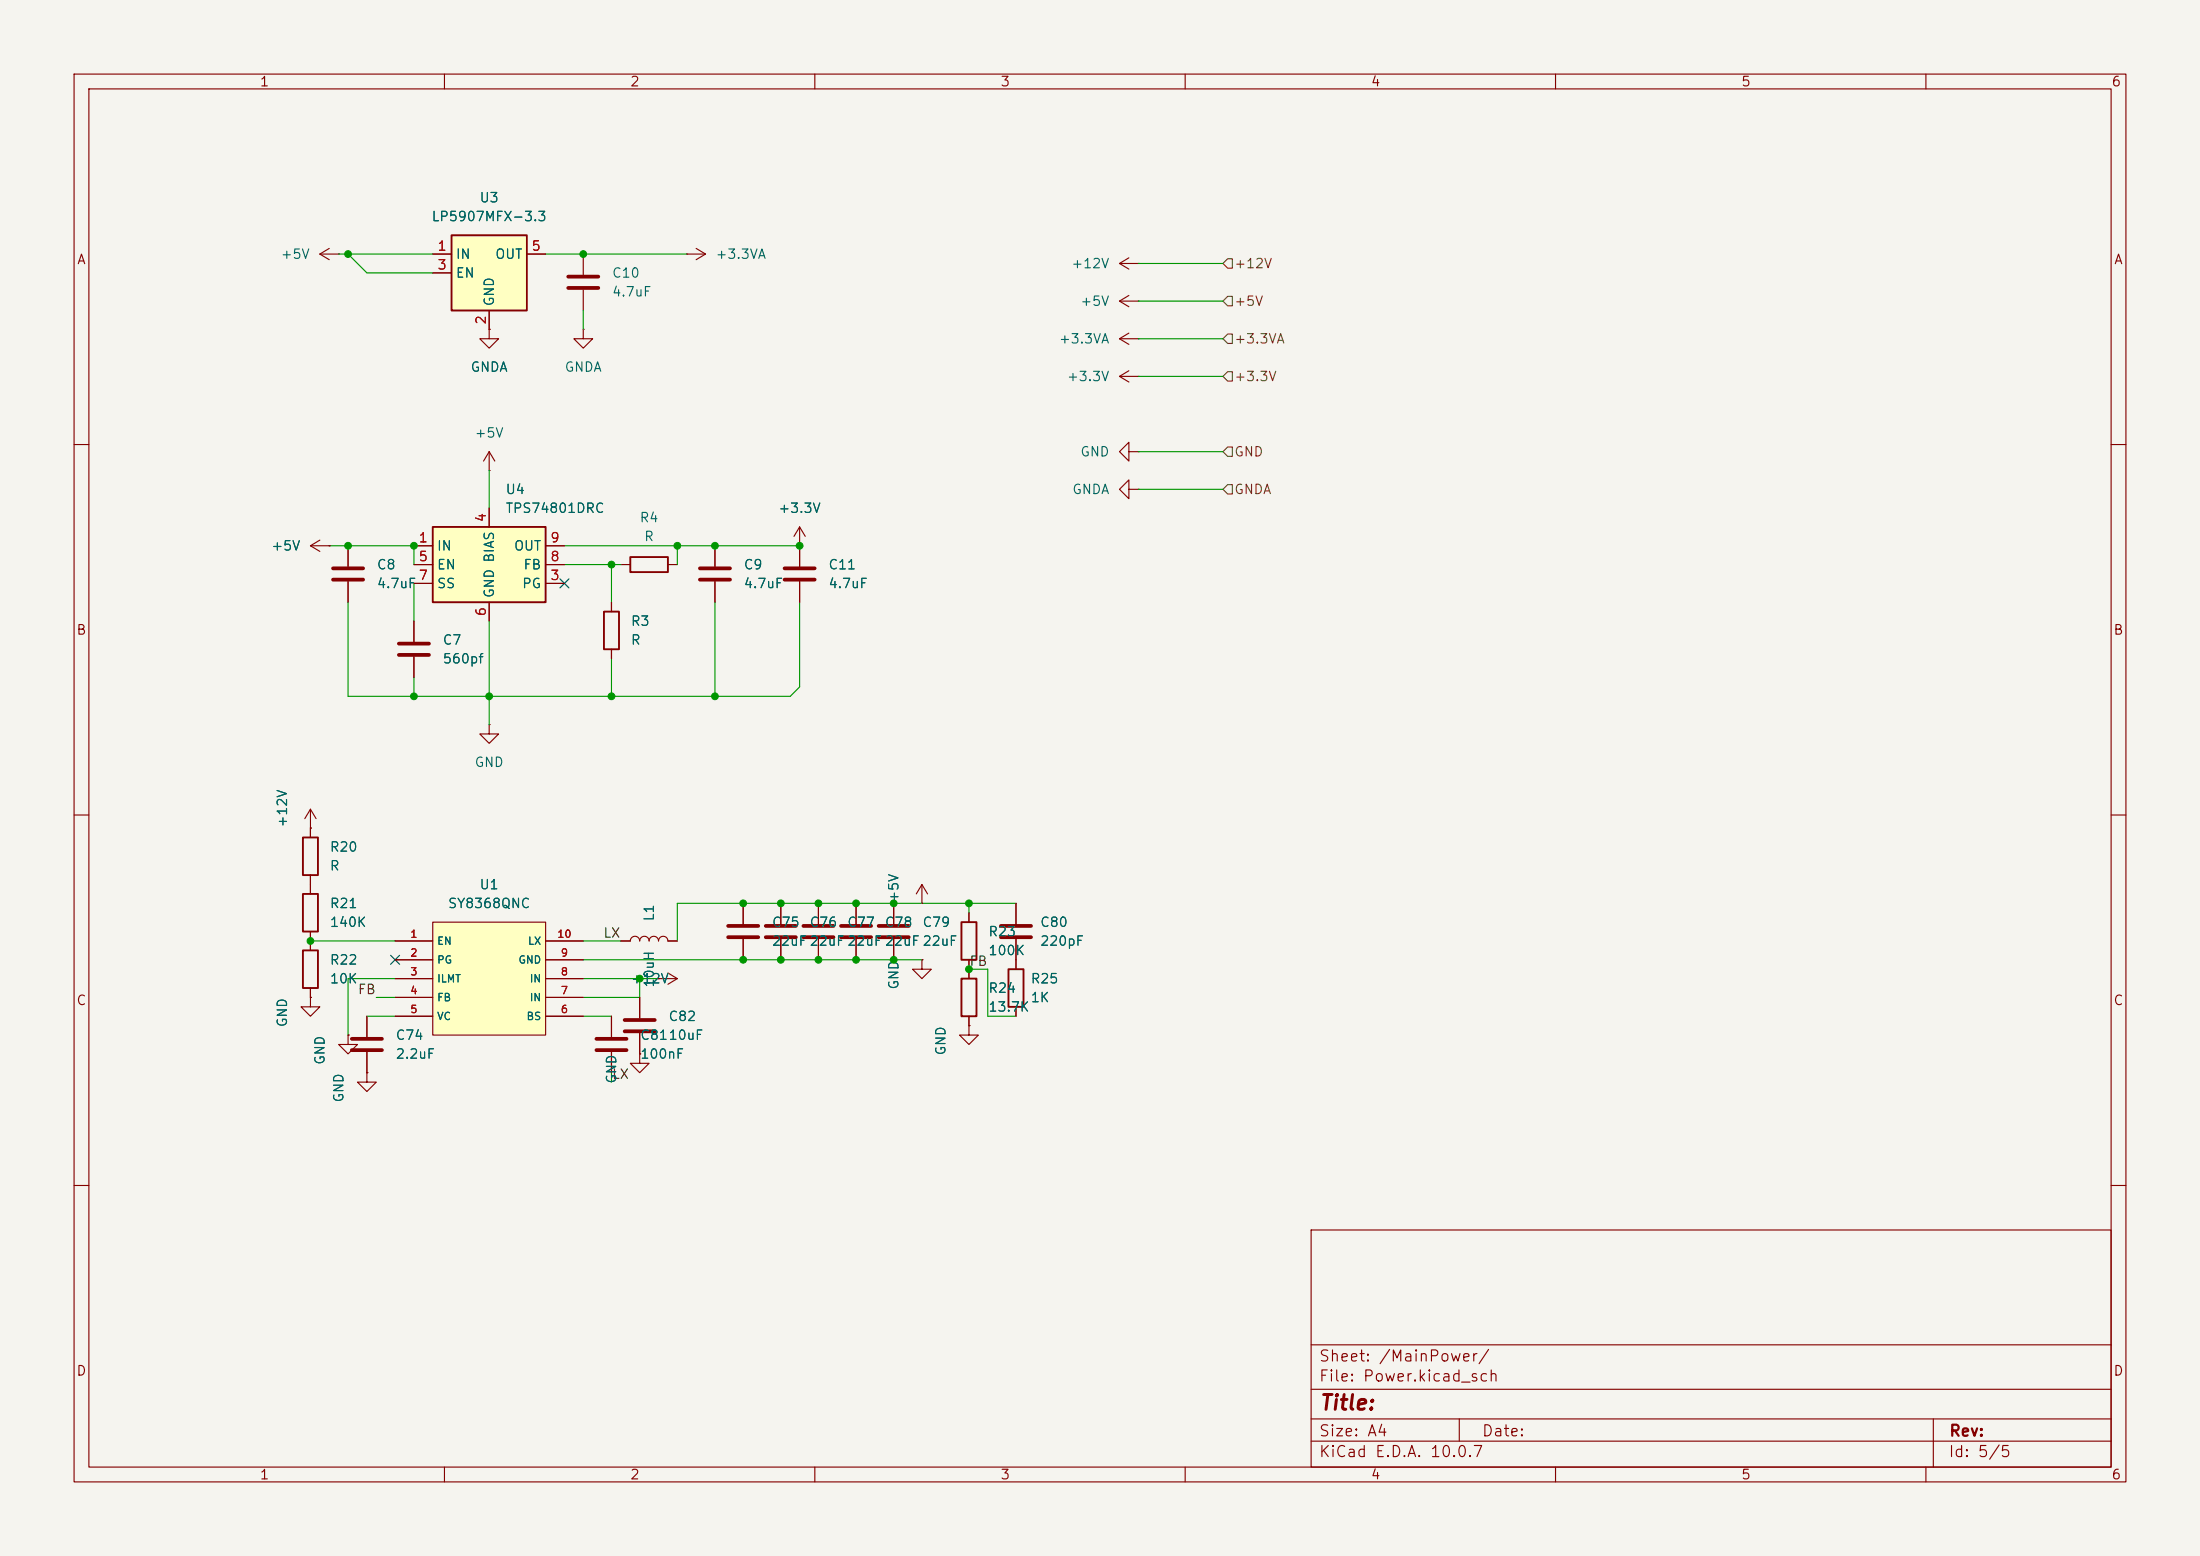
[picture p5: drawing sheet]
<svg xmlns="http://www.w3.org/2000/svg" width="297mm" height="210mm" viewBox="0 0 297 210" stroke-linecap="round" stroke-linejoin="round" font-family="sans-serif">
<path d="M0 0h297v210h-297z" fill="#f5f4ef" stroke="#f5f4ef" stroke-width=".14"/>
<g fill="none" stroke="#840000" stroke-width=".15">
<path d="M10 10h277v190h-277zM12 12h273v186h-273zM60 10v2M110 10v2M160 10v2M210 10v2M260 10v2M78.7 34.3v2.8M78.7 39.1v2.8M10 60h2M66 63.5h.1M66 61l-.7 1.2"/>
<path d="M66 61l.8 1.2M66 61v2.5M285 60h2M10 110h2M285 110h2M49.5 137.2v2.8M130.8 123.2v1.3M130.8 129.5v1.3M49.5 142v2.8M10 160h2M177 166h108v32h-108zM285 160h2"/>
<path d="M60 198v2M110 198v2M160 198v2M177 194.5h108M177 191.5h108M177 187.5h108M177 181.5h108M197 191.5v3M210 198v2M260 198v2M261 191.5v6.5"/>
</g>
<path d="M76.7 38.9h4.1M76.7 37.3h4.1M47.5 140.2h4.1M47.5 141.7h4.1" fill="none" stroke="#840000" stroke-width=".51"/>
<path d="M129.8 124.5h2v5h-2z" fill="none" stroke="#840000" stroke-width=".25"/>
<path d="M58.4 71.1h15.3v10.2h-15.3z" fill="#ffffc2"/>
<path d="M58.4 71.1h15.3v10.2h-15.3z" fill="none" stroke="#840000" stroke-width=".25"/>
<g fill="none" stroke="#840000" stroke-width=".15">
<path d="M43.2 34.3l1.2 .8M43.2 34.3h2.5M44.4 33.5l-1.2 .8M45.7 34.3h.1M66 44.5v1.2h1.3l-1.3 1.3-1.2-1.3h1.2M66 44.5h.1M151.1 50.8l1.3 .8M151.1 50.8h2.6M152.4 50l-1.3 .8M153.7 50.8h.1M55.9 73.7h2.5M55.9 78.7h2.5"/>
<path d="M55.9 76.2h2.5M66 68.6v2.5M73.7 73.7h2.5M73.7 78.7h2.5M73.7 76.2h2.5M152.4 66v-1.2l-1.3 1.2 1.3 1.3v-1.3h1.3M152.4 61v-1.3l-1.3 1.3 1.3 1.2v-1.2h1.3M153.7 66h.1M153.7 61h.1M55.9 83.8v2.8M55.9 88.6v2.8M66 81.3v2.5"/>
</g>
<path d="M53.8 86.9h4.1M53.8 88.4h4.1" fill="none" stroke="#840000" stroke-width=".51"/>
<path d="M61 31.8h10.1v10.1h-10.1z" fill="#ffffc2"/>
<path d="M61 31.8h10.1v10.1h-10.1zM85.1 75.2h5.1v2h-5.1zM81.5 82.6h2.1v5h-2.1zM40.9 113h2v5.1h-2zM40.9 128.3h2v5.1h-2zM40.9 120.7h2v5h-2zM129.8 132.1h2v5.1h-2zM136.1 130.8h2.1v5.1h-2.1z" fill="none" stroke="#840000" stroke-width=".25"/>
<g fill="none" stroke="#840000" stroke-width=".15">
<path d="M58.4 34.3h2.6M58.4 36.8h2.6M71.1 34.3h2.6M92.7 34.3h.1M92.7 34.3h2.5M94 33.5l1.2 .8M95.2 34.3l-1.2 .8M151.1 35.6l1.3 .7M151.1 35.6h2.6M152.4 34.8l-1.3 .8M152.4 39.9l-1.3 .7M153.7 35.6h.1"/>
<path d="M66 41.9v2.6M78.7 44.5v1.2h1.3l-1.3 1.3-1.2-1.3h1.2M78.7 44.5h.1M151.1 45.7l1.3 .8M151.1 45.7h2.6M151.1 40.6l1.3 .8M151.1 40.6h2.6M152.4 45l-1.3 .7M153.7 45.7h.1M153.7 40.6h.1M41.9 73.7l1.3 .7M41.9 73.7h2.5"/>
<path d="M43.2 72.9l-1.3 .8M44.4 73.7h.1M47 73.7v2.8M47 78.5v2.8M83.8 76.2h1.3M90.2 76.2h1.2M96.5 73.7v2.8M96.5 78.5v2.8M107.9 73.7h.1M107.9 71.1l-.7 1.3M107.9 71.1l.8 1.3M107.9 71.1v5.4"/>
<path d="M107.9 78.5v2.8M66 97.8v1.3h1.3l-1.3 1.2-1.2-1.2h1.2M66 97.8h.1M82.5 81.3v1.3M82.5 87.6v1.3M41.9 111.8h.1M41.9 109.2v3.8M41.9 118.1v2.6M41.9 109.2l-.8 1.3M41.9 109.2l.8 1.3M124.5 119.4l-.8 1.3M124.5 119.4l.7 1.3"/>
<path d="M124.5 119.4v2.5M41.9 134.6v1.3h1.3l-1.3 1.3-1.3-1.3h1.3M41.9 134.6h.1M41.9 125.7v2.6M41.9 133.4v1.2M47 139.7v1.3h1.3l-1.3 1.2-1.3-1.2h1.3M47 139.7h.1M82.5 137.2v2.8M83.8 127h1.3a.64 .64 0 0 1 .6-.6 .64 .64 0 0 1 .7 .6 .64 .64 0 0 1 .6-.6 .64 .64 0 0 1 .6 .6 .64 .64 0 0 1 .7-.6 .64 .64 0 0 1 .6 .6 .64 .64 0 0 1 .6-.6 .64 .64 0 0 1 .7 .6h1.2M86.4 134.6v2.8M86.4 139.4v2.8M88.9 132.1h.1"/>
<path d="M88.9 132.1h2.5M90.2 131.3l1.2 .8M91.4 132.1l-1.2 .7M100.3 121.9v2.8M100.3 126.7v2.8M105.4 121.9v2.8M105.4 126.7v2.8M110.5 121.9v2.8M110.5 126.7v2.8M115.6 121.9v2.8M115.6 126.7v2.8M120.6 121.9v2.8"/>
<path d="M120.6 126.7v2.8M124.5 121.9h.1M124.5 129.5v1.3h1.2l-1.2 1.3-1.3-1.3h1.3M124.5 129.5h.1M130.8 138.4v1.3h1.3l-1.3 1.3-1.3-1.3h1.3M130.8 138.4h.1M130.8 130.8v1.3M130.8 137.2v1.2M137.2 121.9v2.8M137.2 126.7v4.1M137.2 135.9v1.3M49.5 144.8v1.3h1.3l-1.3 1.2-1.2-1.2h1.2"/>
<path d="M49.5 144.8h.1M82.5 142v2.8M86.4 142.2v1.3h1.2l-1.2 1.3-1.3-1.3h1.3M86.4 142.2h.1"/>
</g>
<g fill="none" stroke="#840000" stroke-width=".51">
<path d="M45 78.2h4M45 76.7h4M94.5 78.2h4.1M94.5 76.7h4.1M105.9 78.2h4.1M105.9 76.7h4.1M84.3 137.7h4.1M84.3 139.2h4.1M98.3 125h4.1M98.3 126.5h4.1M103.4 125h4M103.4 126.5h4"/>
<path d="M108.5 125h4M108.5 126.5h4M113.5 125h4.1M113.5 126.5h4.1M118.6 125h4.1M118.6 126.5h4.1M135.1 125h4.1M135.1 126.5h4.1M80.5 140.2h4.1M80.5 141.7h4.1"/>
</g>
<path d="M58.4 124.5h15.3v15.2h-15.3z" fill="#ffffc2"/>
<g fill="none" stroke="#840000" stroke-width=".15">
<path d="M58.4 34.3h2.6M58.4 36.8h2.6M71.1 34.3h2.6M66 44.5h.1M66 41.9v2.6M44.4 73.7h.1M47 73.7v2.8M47 78.5v2.8M55.9 73.7h2.5M55.9 78.7h2.5M55.9 76.2h2.5M66 68.6v2.5"/>
<path d="M73.7 73.7h2.5M73.7 78.7h2.5M73.7 76.2h2.5M96.5 73.7v2.8M96.5 78.5v2.8M107.9 73.7h.1M107.9 73.7v2.8M107.9 78.5v2.8M55.9 83.8v2.8M55.9 88.6v2.8M66 81.3v2.5M82.5 81.3v1.3"/>
<path d="M82.5 87.6v1.3M41.9 111.8h.1M41.9 111.8v1.2M41.9 118.1v2.6M41.9 134.6h.1M41.9 125.7v2.6M41.9 133.4v1.2M47 139.7h.1M49.5 137.2v2.8M53.3 127h5.1M53.3 129.5h5.1M53.3 132.1h5.1"/>
<path d="M53.3 134.6h5.1M53.3 137.2h5.1M58.4 124.5h15.3v15.2h-15.3zM73.7 127h5M73.7 129.5h5M73.7 132.1h5M73.7 134.6h5M73.7 137.2h5M82.5 137.2v2.8M83.8 127h1.3M86.4 134.6v2.8M86.4 139.4v2.8"/>
<path d="M88.9 132.1h.1M90.2 127h1.2M100.3 121.9v2.8M100.3 126.7v2.8M105.4 121.9v2.8M105.4 126.7v2.8M110.5 121.9v2.8M110.5 126.7v2.8M115.6 121.9v2.8M115.6 126.7v2.8M120.6 121.9v2.8M120.6 126.7v2.8"/>
<path d="M124.5 121.9h.1M124.5 129.5h.1M130.8 138.4h.1M130.8 123.2v1.3M130.8 129.5v2.6M130.8 137.2v1.2M137.2 121.9v2.8M137.2 126.7v4.1M137.2 135.9v1.3M49.5 144.8h.1M49.5 142v2.8M82.5 142v2.8"/>
<path d="M86.4 142.2h.1"/>
</g>
<path d="M165.7 34.9h.7v1.3h-.7l-.6-.6zM165.7 40h.7v1.3h-.7l-.6-.7zM165.7 45.1h.7v1.3h-.7l-.6-.7zM165.7 50.2h.7v1.2h-.7l-.6-.6zM165.7 60.3h.7v1.3h-.7l-.6-.6zM165.7 65.4h.7v1.3h-.7l-.6-.7z" fill="none" stroke="#725600" stroke-width=".15"/>
<g fill="none" stroke="#009600" stroke-width=".15">
<path d="M45.7 34.3h12.7M47 34.3l2.5 2.5h8.9M73.7 34.3h19M153.7 35.6h11.4M78.7 41.9v2.6M153.7 45.7h11.4M153.7 40.6h11.4M153.7 50.8h11.4M44.4 73.7h11.5v2.5M55.9 78.7v5.1M66 63.5v5.1M76.2 76.2h7.6"/>
<path d="M76.2 73.7h31.7M82.5 76.2v5.1M91.4 73.7v2.5M153.7 66h11.4M153.7 61h11.4M47 81.3v12.7h59.7l1.2-1.3v-11.4M55.9 91.4v2.6M66 83.8v14M82.5 88.9v5.1M96.5 81.3v12.7M41.9 127h11.4M49.5 137.2h3.8"/>
<path d="M50.8 134.6h2.5M53.3 132.1h-6.3v7.6M78.7 129.5h45.8M78.7 137.2h3.8M78.7 132.1h10.2M78.7 127h5.1M86.4 132.1v2.5h-7.7M130.8 130.8h2.5v6.4h3.9M130.8 121.9v1.3M137.2 121.9h-45.8v5.1M82.5 144.8v1.3"/>
</g>
<path d="M75.6 78.1l1.2 1.2M76.8 78.1l-1.2 1.2M52.7 128.9l1.2 1.2M53.9 128.9l-1.2 1.2" fill="none" stroke="#000084" stroke-width=".15"/>
<g fill="#009600" stroke="#009600" stroke-width=".14">
<circle cx="82.5" cy="76.2" r=".46"/>
<circle cx="47" cy="34.3" r=".46"/>
<circle cx="78.7" cy="34.3" r=".46"/>
<circle cx="55.9" cy="73.7" r=".46"/>
<circle cx="47" cy="73.7" r=".46"/>
<circle cx="55.9" cy="94" r=".46"/>
<circle cx="66" cy="94" r=".46"/>
<circle cx="82.5" cy="94" r=".46"/>
<circle cx="107.9" cy="73.7" r=".46"/>
<circle cx="96.5" cy="73.7" r=".46"/>
<circle cx="91.4" cy="73.7" r=".46"/>
<circle cx="96.5" cy="94" r=".46"/>
<circle cx="130.8" cy="130.8" r=".46"/>
<circle cx="130.8" cy="121.9" r=".46"/>
<circle cx="120.6" cy="121.9" r=".46"/>
<circle cx="115.6" cy="121.9" r=".46"/>
<circle cx="105.4" cy="121.9" r=".46"/>
<circle cx="110.5" cy="121.9" r=".46"/>
<circle cx="110.5" cy="129.5" r=".46"/>
<circle cx="105.4" cy="129.5" r=".46"/>
<circle cx="120.6" cy="129.5" r=".46"/>
<circle cx="115.6" cy="129.5" r=".46"/>
<circle cx="86.4" cy="132.1" r=".46"/>
<circle cx="41.9" cy="127" r=".46"/>
<circle cx="100.3" cy="121.9" r=".46"/>
<circle cx="100.3" cy="129.5" r=".46"/>
</g>
<text font-size="2" fill="#840000" x="178" y="190.8">Title:</text>
<g font-size="1.5" fill="#840000">
<text x="178" y="184.1">Sheet: /MainPower/</text>
<text x="178" y="186.8">File: Power.kicad_sch</text>
<text x="178" y="197">KiCad E.D.A. 10.0.7</text>
<text x="178" y="194.2">Size: A4</text>
<text x="200" y="194.2">Date:</text>
<text x="263" y="197">Id: 5/5</text>
<text x="263" y="194.2">Rev:</text>
</g>
<g font-size="1.3" fill="#840000">
<text x="35" y="12">1</text>
<text x="85" y="12">2</text>
<text x="135" y="12">3</text>
<text x="185" y="12">4</text>
<text x="235" y="12">5</text>
<text x="285" y="12">6</text>
<text x="10.3" y="36">A</text>
<text x="285.3" y="36">A</text>
<text x="10.2" y="86">B</text>
<text x="285.2" y="86">B</text>
<text x="10.2" y="136">C</text>
<text x="285.2" y="136">C</text>
<text x="10.2" y="186">D</text>
<text x="285.2" y="186">D</text>
<text x="35" y="200">1</text>
<text x="85" y="200">2</text>
<text x="135" y="200">3</text>
<text x="185" y="200">4</text>
<text x="235" y="200">5</text>
<text x="285" y="200">6</text>
</g>
<g font-size="1.3" fill="#006464">
<text x="64.6" y="27.6">U3</text>
<text x="37.8" y="35.3">+5V</text>
<text x="58.2" y="30.2">LP5907MFX-3.3</text>
<text x="61.4" y="35.3">IN</text>
<text x="66.8" y="35.3">OUT</text>
<text x="96.5" y="35.3">+3.3VA</text>
<text x="61.4" y="37.8">EN</text>
<text x="67" y="41.4" transform="rotate(-90 67 41.4)">GND</text>
<text x="82.5" y="37.8">C10</text>
<text x="82.5" y="40.3">4.7uF</text>
<text x="144.5" y="36.5">+12V</text>
<text x="145.8" y="41.6">+5V</text>
<text x="142.8" y="46.7">+3.3VA</text>
<text x="63.4" y="50.5">GNDA</text>
<text x="76.1" y="50.5">GNDA</text>
<text x="143.9" y="51.8">+3.3V</text>
<text x="64" y="59.4">+5V</text>
<text x="145.8" y="61.9">GND</text>
<text x="68.2" y="67">U4</text>
<text x="68.2" y="69.5">TPS74801DRC</text>
<text x="86.3" y="70.8">R4</text>
<text x="105" y="69.5">+3.3V</text>
<text x="144.7" y="67">GNDA</text>
<text x="36.5" y="74.6">+5V</text>
<text x="50.8" y="77.2">C8</text>
<text x="58.9" y="74.6">IN</text>
<text x="58.9" y="77.2">EN</text>
<text x="69.3" y="74.6">OUT</text>
<text x="70.6" y="77.2">FB</text>
<text x="86.9" y="73.4">R</text>
<text x="100.3" y="77.2">C9</text>
<text x="111.7" y="77.2">C11</text>
<text x="50.8" y="79.7">4.7uF</text>
<text x="58.9" y="79.7">SS</text>
<text x="67" y="80.8" transform="rotate(-90 67 80.8)">GND BIAS</text>
<text x="70.4" y="79.7">PG</text>
<text x="100.3" y="79.7">4.7uF</text>
<text x="111.7" y="79.7">4.7uF</text>
<text x="59.7" y="87.3">C7</text>
<text x="59.7" y="89.9">560pf</text>
<text x="85.1" y="84.8">R3</text>
<text x="85.1" y="87.3">R</text>
<text x="64" y="103.8">GND</text>
<text x="39.1" y="111.8" transform="rotate(-90 39.1 111.8)">+12V</text>
<text x="44.4" y="115.3">R20</text>
<text x="44.4" y="117.8">R</text>
<text x="44.4" y="122.9">R21</text>
<text x="44.4" y="125.4">140K</text>
<text x="60.4" y="122.9">SY8368QNC</text>
<text x="64.6" y="120.3">U1</text>
<text x="88.6" y="124.4" transform="rotate(-90 88.6 124.4)">L1</text>
<text x="104.1" y="125.4">C75</text>
<text x="109.2" y="125.4">C76</text>
<text x="114.3" y="125.4">C77</text>
<text x="119.4" y="125.4">C78</text>
<text x="121.6" y="121.9" transform="rotate(-90 121.6 121.9)">+5V</text>
<text x="124.4" y="125.4">C79</text>
<text x="140.3" y="125.4">C80</text>
<text x="44.4" y="130.5">R22</text>
<text x="104.1" y="128">22uF 22uF 22uF 22uF 22uF</text>
<text x="133.3" y="126.7">R23</text>
<text x="133.3" y="129.2">100K</text>
<text x="140.3" y="128">220pF</text>
<text x="44.4" y="133">10K</text>
<text x="85.1" y="133">+12V</text>
<text x="88.6" y="133.4" transform="rotate(-90 88.6 133.4)">10uH</text>
<text x="121.6" y="133.6" transform="rotate(-90 121.6 133.6)">GND</text>
<text x="133.3" y="134.3">R24</text>
<text x="133.3" y="136.9">13.7K</text>
<text x="139.1" y="133">R25</text>
<text x="139.1" y="135.6">1K</text>
<text x="39.1" y="138.7" transform="rotate(-90 39.1 138.7)">GND</text>
<text x="44.1" y="143.8" transform="rotate(-90 44.1 143.8)">GND</text>
<text x="53.3" y="140.7">C74</text>
<text x="53.3" y="143.2">2.2uF</text>
<text x="86.3" y="140.7">C8110uF</text>
<text x="86.3" y="143.2">100nF</text>
<text x="90.2" y="138.1">C82</text>
<text x="128" y="142.5" transform="rotate(-90 128 142.5)">GND</text>
<text x="46.7" y="148.9" transform="rotate(-90 46.7 148.9)">GND</text>
<text x="83.5" y="146.3" transform="rotate(-90 83.5 146.3)">GND</text>
</g>
<g font-size="1.3" fill="#a90000">
<text x="59" y="34.2">1</text>
<text x="71.7" y="34.2">5</text>
<text x="59" y="36.7">3</text>
<text x="65.9" y="43.9" transform="rotate(-90 65.9 43.9)">2</text>
<text x="65.9" y="70.6" transform="rotate(-90 65.9 70.6)">4</text>
<text x="56.4" y="73.5">1</text>
<text x="56.4" y="76.1">5</text>
<text x="74.2" y="76.1">8</text>
<text x="74.2" y="73.5">9</text>
<text x="56.4" y="78.6">7</text>
<text x="65.9" y="83.3" transform="rotate(-90 65.9 83.3)">6</text>
<text x="74.2" y="78.6">3</text>
</g>
<g font-size="1.3" fill="#725600">
<text x="166.5" y="36.5">+12V</text>
<text x="166.5" y="41.6">+5V</text>
<text x="166.5" y="46.7">+3.3VA</text>
<text x="166.5" y="51.8">+3.3V</text>
<text x="166.5" y="61.9">GND</text>
<text x="166.5" y="67">GNDA</text>
</g>
<g font-size="1.3" fill="#0f0f0f">
<text x="81.4" y="126.9">LX</text>
<text x="130.8" y="130.7">FB</text>
<text x="48.2" y="134.5">FB</text>
<text x="82.5" y="145.9">LX</text>
</g>
<g font-size="1" fill="#a90000">
<text x="55.3" y="126.8">1</text>
<text x="55.3" y="129.4">2</text>
<text x="55.3" y="131.9">3</text>
<text x="75.1" y="126.8">10</text>
<text x="75.6" y="131.9">8</text>
<text x="75.6" y="129.4">9</text>
<text x="55.3" y="134.4">4</text>
<text x="55.3" y="137">5</text>
<text x="75.6" y="137">6</text>
<text x="75.6" y="134.4">7</text>
</g>
<g font-size="1" fill="#006464">
<text x="58.9" y="127.8">EN</text>
<text x="58.9" y="130.3">PG</text>
<text x="69.9" y="130.3">GND</text>
<text x="71.2" y="127.8">LX</text>
<text x="58.9" y="132.8">ILMT</text>
<text x="58.9" y="135.4">FB</text>
<text x="58.9" y="137.9">VC</text>
<text x="71" y="137.9">BS</text>
<text x="71.4" y="135.4">IN</text>
<text x="71.4" y="132.8">IN</text>
</g>
</svg>
